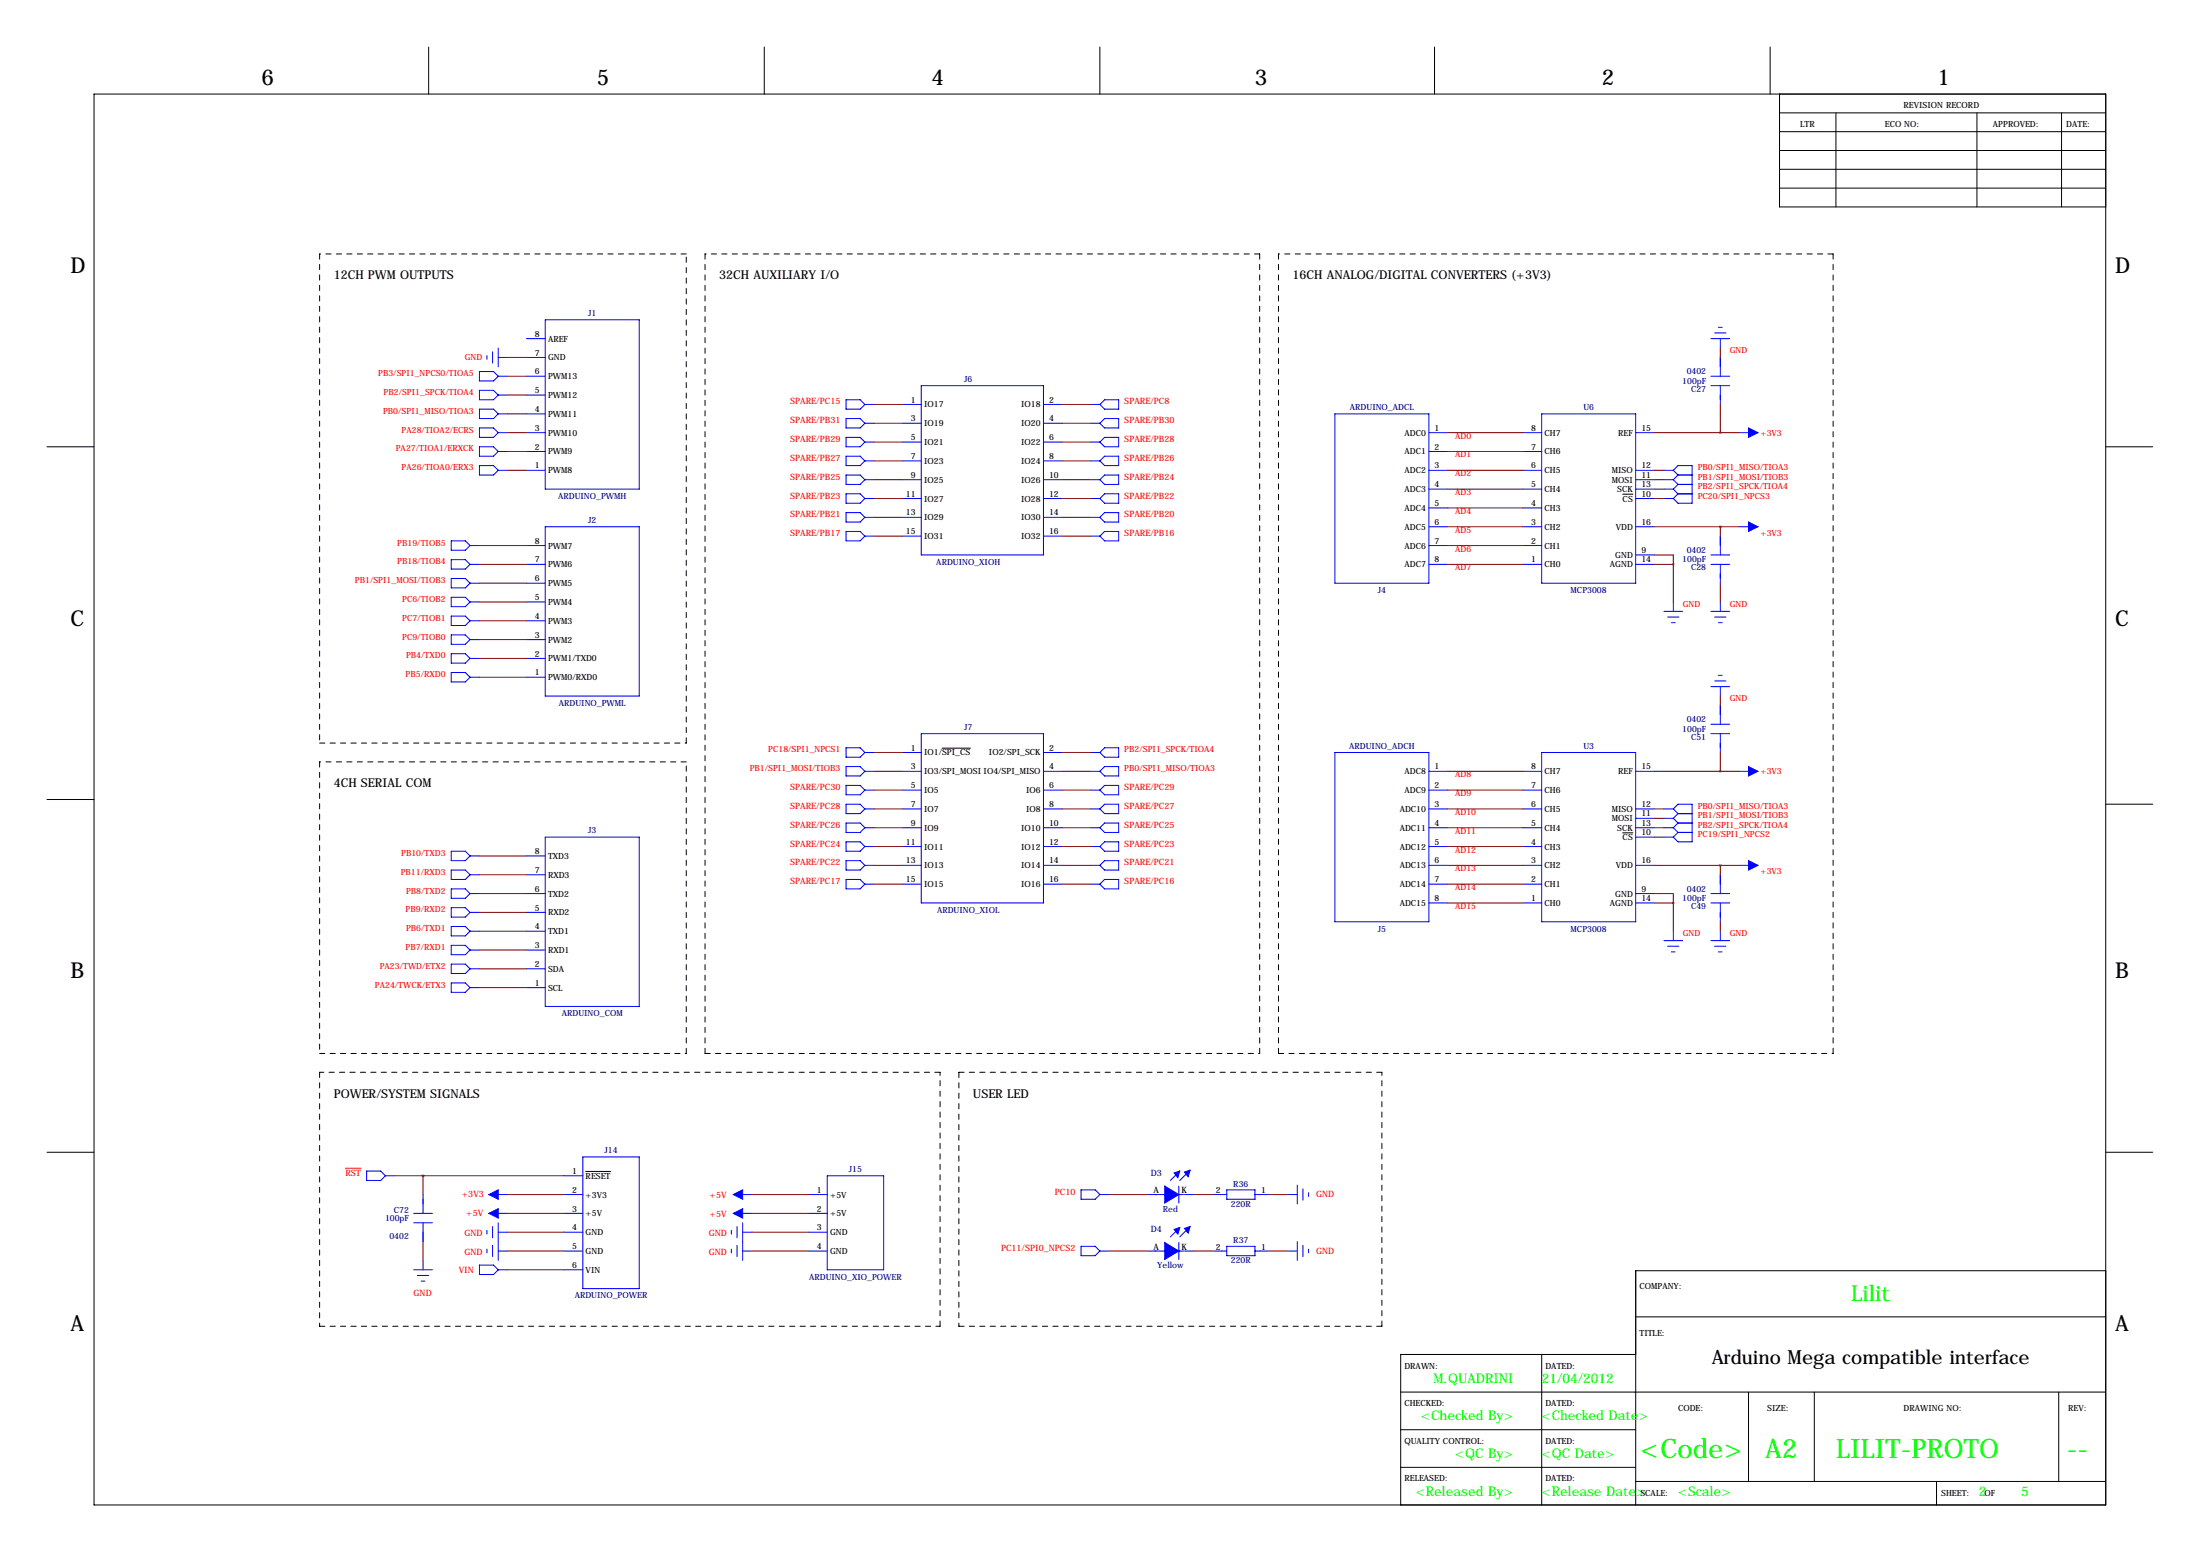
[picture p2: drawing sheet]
<svg xmlns="http://www.w3.org/2000/svg" width="594mm" height="419mm" viewBox="0 0 594 419" stroke-linecap="round" stroke-linejoin="round" font-family="sans-serif">
<g fill="none" stroke="#000" stroke-width=".27">
<path d="M115.8 12.7v12.7M206.5 12.7v12.7M297.2 12.7v12.7M387.6 12.7v12.7M478.3 12.7v12.7M25.4 25.4h543.6v381h-543.6zM480.8 25.4v30.5h88.2M480.8 30.5h88.2M480.8 35.6h88.2M496.1 30.5v25.4M534.2 30.5v25.4M557 30.5v25.4"/>
<path d="M480.8 40.6h88.2M480.8 45.7h88.2M480.8 50.8h88.2M12.7 120.6h12.7M438.4 133.5h2.8M569 120.6h12.7M12.7 215.9h12.7M254.6 202h7.6M569 217.2h12.7M438.4 224.9h2.8M12.7 311.1h12.7M158.2 316.3h6.8"/>
<path d="M569 311.1h12.7M442 355.6h127M569 343.2h-127v63.2M378.5 375.9h190.5M416.6 365.8v40.6M442 365.8h-63.5v40.6M472.4 375.9v24.1M490.2 375.9v24.1M556.3 375.9v24.1M378.5 386.1h63.5M378.5 396.2h63.5M442 400h127"/>
<path d="M523.2 400v6.4"/>
</g>
<g fill="none" stroke="#000" stroke-width=".27" stroke-dasharray="1.4 1.4">
<path d="M86.4 68.6v132.1M185.4 68.6h-99M190.5 68.6v215.9M340.4 68.6h-149.9M345.4 68.6v215.9M495.3 68.6h-149.9M86.4 200.7h99M86.4 205.7v78.8M185.4 200.7v-132.1M185.4 205.7h-99M86.4 284.5h99M86.4 289.6v68.5"/>
<path d="M185.4 284.5v-78.8M190.5 284.5h149.9M254 289.6h-167.6M259.1 289.6v68.5M340.4 284.5v-215.9M345.4 284.5h149.9M373.4 289.6h-114.3M495.3 284.5v-215.9M86.4 358.1h167.6M254 358.1v-68.5M259.1 358.1h114.3M373.4 358.1v-68.5"/>
</g>
<g fill="none" stroke="#00f" stroke-width=".27">
<path d="M131.6 96v1M133.1 95v3M134.6 96.5h2.6M134.6 94v5.1M142.2 91.4h5.1M142.2 96.5h5.1M147.3 86.4h25.4v45.7h-25.4zM462.3 91.4h5.1M463.3 89.9h3M464.3 88.4h1M464.8 91.4v2.6M464.8 96.5v5.1"/>
<path d="M129.5 100.3h3.8l1.3 1.3-1.3 1.3h-3.8zM129.5 105.4h3.8l1.3 1.3-1.3 1.2h-3.8zM129.5 110.5h3.8l1.3 1.3-1.3 1.2h-3.8zM129.5 115.6h3.8l1.3 1.2-1.3 1.3h-3.8zM134.6 101.6h2.6M134.6 106.7h2.6M134.6 111.8h2.6M134.6 116.8h2.6M142.2 101.6h5.1M142.2 106.7h5.1M142.2 111.8h5.1M142.2 116.8h5.1"/>
<path d="M228.6 107.9h3.8l1.3 1.3-1.3 1.3h-3.8zM228.6 113h3.8l1.3 1.3-1.3 1.3h-3.8zM228.6 118.1h3.8l1.3 1.3-1.3 1.2h-3.8zM233.7 109.2h2.5M233.7 114.3h2.5M233.7 119.4h2.5M243.8 109.2h5.1M243.8 114.3h5.1M243.8 119.4h5.1M248.9 104.1h33v45.8h-33zM281.9 109.2h5.1M281.9 114.3h5.1"/>
<path d="M281.9 119.4h5.1M294.6 109.2h2.6M294.6 114.3h2.6M294.6 119.4h2.6M297.2 109.2l1.2-1.3h3.9v2.6h-3.9zM297.2 114.3l1.2-1.3h3.9v2.6h-3.9zM298.4 118.1h3.9v2.5h-3.9l-1.2-1.2zM360.7 111.8h25.4v45.7h-25.4zM386.1 116.8h5.1M411.5 116.8h5.1M416.6 111.8h25.4v45.7h-25.4zM442 116.8h5"/>
<path d="M462.3 104.1h5.1M462.3 101.6h5.1M464.8 104.1v5.1M469.9 116.8h5.1M129.5 125.7h3.8l1.3 1.3-1.3 1.3h-3.8zM129.5 120.6h3.8l1.3 1.3-1.3 1.3h-3.8zM134.6 121.9h2.6M134.6 127h2.6M142.2 121.9h5.1M142.2 127h5.1M228.6 123.2h3.8l1.3 1.3-1.3 1.2h-3.8zM228.6 128.3h3.8l1.3 1.2-1.3 1.3h-3.8z"/>
<path d="M228.6 133.3h3.8l1.3 1.3-1.3 1.3h-3.8zM228.6 138.4h3.8l1.3 1.3-1.3 1.3h-3.8zM233.7 124.5h2.5M233.7 129.5h2.5M233.7 134.6h2.5M233.7 139.7h2.5M243.8 124.5h5.1M243.8 129.5h5.1M243.8 134.6h5.1M243.8 139.7h5.1M281.9 124.5h5.1M281.9 129.5h5.1"/>
<path d="M281.9 134.6h5.1M281.9 139.7h5.1M294.6 124.5h2.6M294.6 129.5h2.6M294.6 134.6h2.6M294.6 139.7h2.6M297.2 124.5l1.2-1.3h3.9v2.5h-3.9zM297.2 134.6l1.2-1.3h3.9v2.6h-3.9zM297.2 139.7l1.2-1.3h3.9v2.6h-3.9zM298.4 128.3h3.9v2.5h-3.9l-1.2-1.3zM386.1 132.1h5.1M386.1 121.9h5.1"/>
<path d="M386.1 127h5.1M386.1 137.2h5.1M411.5 132.1h5.1M411.5 121.9h5.1M411.5 127h5.1M411.5 137.2h5.1M442 129.5h5M442 134.6h5M442 132.1h5M442 127h5M449.6 129.5h2.5M449.6 134.6h2.5"/>
<path d="M449.6 132.1h2.5M449.6 127h2.5M452.1 127l1.3-1.3h3.8v10.2h-3.8l-1.3-1.3M452.1 127l1.3 1.3M452.1 129.5l1.3 1.3M452.1 132.1l1.3 1.2M453.4 128.3h3.8M453.4 130.8h3.8M453.4 128.3l-1.3 1.2M453.4 133.3h3.8M453.4 130.8l-1.3 1.3M453.4 133.3l-1.3 1.3"/>
<path d="M121.9 146.1h3.8l1.3 1.2-1.3 1.3h-3.8zM121.9 151.1h3.8l1.3 1.3-1.3 1.3h-3.8zM121.9 156.2h3.8l1.3 1.3-1.3 1.3h-3.8zM127 147.3h2.5M127 152.4h2.5M127 157.5h2.5M142.2 147.3h5.1M142.2 152.4h5.1M142.2 157.5h5.1M147.3 142.2h25.4v45.8h-25.4zM228.6 143.5h3.8l1.3 1.3-1.3 1.3h-3.8zM233.7 144.8h2.5"/>
<path d="M243.8 144.8h5.1M281.9 144.8h5.1M294.6 144.8h2.6M298.4 143.5h3.9v2.6h-3.9l-1.2-1.3zM386.1 142.2h5.1M386.1 147.3h5.1M386.1 152.4h5.1M411.5 142.2h5.1M411.5 147.3h5.1M411.5 152.4h5.1M442 149.9h5M442 142.2h5"/>
<path d="M442 152.4h5M462.3 149.9h5.1M462.3 152.4h5.1M464.8 144.8v5.1M464.8 152.4v5.1M469.9 142.2h5.1M121.9 161.3h3.8l1.3 1.3-1.3 1.2h-3.8zM121.9 166.4h3.8l1.3 1.2-1.3 1.3h-3.8zM121.9 171.4h3.8l1.3 1.3-1.3 1.3h-3.8zM121.9 176.5h3.8l1.3 1.3-1.3 1.3h-3.8zM127 162.6h2.5M127 167.6h2.5"/>
<path d="M127 172.7h2.5M127 177.8h2.5M142.2 162.6h5.1M142.2 167.6h5.1M142.2 172.7h5.1M142.2 177.8h5.1M449.6 165.1h5.1M450.6 166.6h3M451.6 168.1h1M452.1 162.6v2.5M462.3 165.1h5.1M463.3 166.6h3"/>
<path d="M464.3 168.1h1M464.8 162.6v2.5M121.9 181.6h3.8l1.3 1.3-1.3 1.2h-3.8zM127 182.9h2.5M142.2 182.9h5.1M248.9 198.1h33v45.7h-33zM462.3 198.1h5.1M462.3 195.6h5.1M462.3 185.4h5.1M463.3 183.9h3M464.3 182.4h1M464.8 185.4v2.6"/>
<path d="M464.8 190.5v5.1M464.8 198.1v5.1M228.6 201.9h3.8l1.3 1.3-1.3 1.3h-3.8zM228.6 207h3.8l1.3 1.3-1.3 1.2h-3.8zM228.6 212.1h3.8l1.3 1.3-1.3 1.2h-3.8zM228.6 217.2h3.8l1.3 1.2-1.3 1.3h-3.8zM233.7 203.2h2.5M233.7 208.3h2.5M233.7 213.4h2.5M233.7 218.4h2.5M243.8 203.2h5.1M243.8 208.3h5.1"/>
<path d="M243.8 213.4h5.1M243.8 218.4h5.1M281.9 203.2h5.1M281.9 208.3h5.1M281.9 213.4h5.1M281.9 218.4h5.1M294.6 203.2h2.6M294.6 208.3h2.6M294.6 213.4h2.6M294.6 218.4h2.6M297.2 203.2l1.2-1.3h3.9v2.6h-3.9zM297.2 213.4l1.2-1.3h3.9v2.5h-3.9z"/>
<path d="M298.4 207h3.9v2.5h-3.9l-1.2-1.2zM298.4 217.2h3.9v2.5h-3.9l-1.2-1.3zM360.7 203.2h25.4v45.7h-25.4zM386.1 208.3h5.1M386.1 213.4h5.1M386.1 218.4h5.1M411.5 208.3h5.1M411.5 213.4h5.1M411.5 218.4h5.1M416.6 203.2h25.4v45.7h-25.4zM442 208.3h5M442 218.4h5"/>
<path d="M449.6 218.4h2.5M452.1 218.4l1.3-1.2h3.8v10.1h-3.8l-1.3-1.2M452.1 218.4l1.3 1.3M453.4 219.7h3.8M453.4 219.7l-1.3 1.3M469.9 208.3h5.1M121.9 229.9h3.8l1.3 1.2-1.3 1.3h-3.8zM121.9 234.9h3.8l1.3 1.3-1.3 1.3h-3.8zM127 231.1h2.5M127 236.2h2.5M142.2 231.1h5.1M142.2 236.2h5.1"/>
<path d="M147.3 226.1h25.4v45.7h-25.4zM228.6 232.4h3.8l1.3 1.3-1.3 1.2h-3.8zM228.6 227.3h3.8l1.3 1.3-1.3 1.3h-3.8zM228.6 237.5h3.8l1.3 1.3-1.3 1.2h-3.8zM228.6 222.2h3.8l1.3 1.3-1.3 1.3h-3.8zM233.7 223.5h2.5M233.7 228.6h2.5M233.7 233.7h2.5M233.7 238.8h2.5M243.8 223.5h5.1M243.8 228.6h5.1M243.8 233.7h5.1"/>
<path d="M243.8 238.8h5.1M281.9 223.5h5.1M281.9 228.6h5.1M281.9 233.7h5.1M281.9 238.8h5.1M294.6 223.5h2.6M294.6 228.6h2.6M294.6 233.7h2.6M294.6 238.8h2.6M297.2 238.8l1.2-1.3h3.9v2.5h-3.9zM297.2 223.5l1.2-1.3h3.9v2.6h-3.9zM298.4 232.4h3.9v2.5h-3.9l-1.2-1.2z"/>
<path d="M298.4 227.3h3.9v2.6h-3.9l-1.2-1.3zM386.1 223.5h5.1M386.1 228.6h5.1M386.1 233.7h5.1M386.1 238.8h5.1M411.5 223.5h5.1M411.5 228.6h5.1M411.5 233.7h5.1M411.5 238.8h5.1M442 226.1h5M442 223.5h5M442 233.7h5"/>
<path d="M442 221h5M449.6 226.1h2.5M449.6 223.5h2.5M449.6 221h2.5M452.1 221l1.3 1.2M452.1 223.5l1.3 1.3M453.4 222.2h3.8M453.4 224.8h3.8M453.4 222.2l-1.3 1.3M453.4 224.8l-1.3 1.3M464.8 236.2v5.1M469.9 233.7h5.1"/>
<path d="M121.9 240h3.8l1.3 1.3-1.3 1.3h-3.8zM121.9 245.1h3.8l1.3 1.3-1.3 1.2h-3.8zM121.9 250.2h3.8l1.3 1.3-1.3 1.2h-3.8zM121.9 255.3h3.8l1.3 1.2-1.3 1.3h-3.8zM127 241.3h2.5M127 246.4h2.5M127 251.5h2.5M127 256.5h2.5M142.2 241.3h5.1M142.2 246.4h5.1M142.2 251.5h5.1M142.2 256.5h5.1"/>
<path d="M386.1 243.8h5.1M411.5 243.8h5.1M442 241.3h5M442 243.8h5M449.6 254h5.1M450.6 255.5h3M451.6 257h1M452.1 251.5v2.5M462.3 241.3h5.1M462.3 243.8h5.1M462.3 254h5.1M463.3 255.5h3"/>
<path d="M464.3 257h1M464.8 243.8v5.1M464.8 251.5v2.5M121.9 260.4h3.8l1.3 1.2-1.3 1.3h-3.8zM121.9 265.4h3.8l1.3 1.3-1.3 1.3h-3.8zM127 261.6h2.5M127 266.7h2.5M142.2 261.6h5.1M142.2 266.7h5.1M99.1 316.2h3.8l1.2 1.3-1.2 1.3h-3.8zM104.1 317.5h2.6M152.4 317.5h5.1"/>
<path d="M157.5 312.4h15.2v35.6h-15.2zM223.5 317.5h15.3v25.4h-15.3zM318.8 316.2l-2.6 2.6M321.3 316.2l-2.5 2.6M111.8 327.7h5M111.8 330.2h5M114.3 322.6v5.1M114.3 330.2v5.1M131.6 332.2v1M131.6 337.3v1M132.1 322.6h5.1M132.1 327.7h5.1"/>
<path d="M133.1 331.2v3.1M133.1 336.3v3M134.6 332.7h2.6M134.6 337.8h2.6M134.6 330.2v10.2M152.4 322.6h5.1M152.4 327.7h5.1M152.4 332.7h5.1M152.4 337.8h5.1M197.6 332.2v1M197.6 337.3v1M198.1 322.6h5.1"/>
<path d="M198.1 327.7h5.1M199.1 331.2v3.1M199.1 336.3v3M200.7 332.7h2.5M200.7 337.8h2.5M200.7 330.2v10.2M218.4 322.6h5.1M218.4 327.7h5.1M218.4 332.7h5.1M218.4 337.8h5.1M292.1 336.5h3.8l1.3 1.3-1.3 1.3h-3.8zM292.1 321.3h3.8l1.3 1.3-1.3 1.2h-3.8z"/>
<path d="M297.2 322.6h2.5M297.2 337.8h2.5M309.9 322.6h9.9M309.9 337.8h9.9M318.5 320.3v4.6M318.5 335.5v4.6M318.8 331.5l-2.6 2.5M320 322.6h2.6M320 337.8h2.6M321.3 331.5l-2.5 2.5M327.7 322.6h3.8M327.7 337.8h3.8"/>
<path d="M331.5 321.3h7.6v2.5h-7.6zM331.5 336.5h7.6v2.6h-7.6zM339.1 322.6h3.8M339.1 337.8h3.8M348 322.6h2.5M348 337.8h2.5M350.5 320v5.1M350.5 335.3v5.1M352 321.1v3M352 336.3v3M353.6 322.1v1M353.6 337.3v1"/>
<path d="M111.8 342.9h5M112.8 344.4h3M113.8 345.9h1M114.3 340.4v2.5M129.5 341.6h3.8l1.3 1.3-1.3 1.3h-3.8zM134.6 342.9h2.6M152.4 342.9h5.1"/>
</g>
<g fill="#00f" stroke="#00f" stroke-width=".27">
<path d="M314.7 322.6h3.8l-3.8 2.3z"/>
<path d="M314.7 320.3l3.8 2.3h-3.8z"/>
<path d="M317.2 316.7l1.6-.5-.5 1.8z"/>
<path d="M320 316.5l1.6-.5-.5 1.8z"/>
<path d="M314.7 337.8h3.8l-3.8 2.3z"/>
<path d="M314.7 335.5l3.8 2.3h-3.8z"/>
<path d="M317.2 332l1.6-.5-.5 1.7z"/>
<path d="M320 331.7l1.6-.5-.5 1.8z"/>
<path d="M472.4 141l2.6 1.2-2.6 1.3z"/>
<path d="M472.4 115.6l2.6 1.2-2.6 1.3z"/>
<path d="M472.4 232.4l2.6 1.3-2.6 1.2z"/>
<path d="M472.4 207l2.6 1.3-2.6 1.2z"/>
<path d="M132.1 322.6l2.5-1.3v2.5z"/>
<path d="M132.1 327.7l2.5-1.3v2.5z"/>
<path d="M198.1 322.6l2.6-1.3v2.5z"/>
<path d="M198.1 327.7l2.6-1.3v2.5z"/>
</g>
<path d="M93.3 315.5h4.2" fill="none" stroke="#f00" stroke-width=".27"/>
<g fill="none" stroke="#800000" stroke-width=".27">
<path d="M137.2 96.5h5M464.8 94v2.5M137.2 116.8h5M137.2 111.8h5M137.2 106.7h5M137.2 101.6h5M236.2 109.2h7.6M236.2 114.3h7.6M236.2 119.4h7.6M287 109.2h7.6M287 114.3h7.6M287 119.4h7.6"/>
<path d="M391.2 116.8h20.3M447 116.8h22.9M464.8 109.2v7.6M137.2 127h5M137.2 121.9h5M236.2 129.5h7.6M236.2 134.6h7.6M236.2 124.5h7.6M236.2 139.7h7.6M287 129.5h7.6M287 134.6h7.6M287 124.5h7.6"/>
<path d="M287 139.7h7.6M391.2 127h20.3M391.2 121.9h20.3M391.2 132.1h20.3M391.2 137.2h20.3M447 127h2.6M447 129.5h2.6M447 132.1h2.6M447 134.6h2.6M129.5 157.5h12.7M129.5 152.4h12.7M129.5 147.3h12.7"/>
<path d="M236.2 144.8h7.6M287 144.8h7.6M391.2 152.4h20.3M391.2 147.3h20.3M391.2 142.2h20.3M447 149.9h5.1v2.5M447 152.4h5.1M447 142.2h22.9M452.1 152.4v10.2M464.8 142.2v2.6M464.8 157.5v5.1M129.5 177.8h12.7"/>
<path d="M129.5 172.7h12.7M129.5 167.6h12.7M129.5 162.6h12.7M129.5 182.9h12.7M464.8 188v2.5M236.2 203.2h7.6M236.2 208.3h7.6M236.2 218.4h7.6M236.2 213.4h7.6M287 203.2h7.6M287 208.3h7.6M287 218.4h7.6"/>
<path d="M287 213.4h7.6M391.2 208.3h20.3M391.2 218.4h20.3M391.2 213.4h20.3M447 208.3h22.9M447 218.4h2.6M464.8 203.2v5.1M129.5 231.1h12.7M129.5 236.2h12.7M236.2 233.7h7.6M236.2 223.5h7.6M236.2 228.6h7.6"/>
<path d="M236.2 238.8h7.6M287 233.7h7.6M287 223.5h7.6M287 228.6h7.6M287 238.8h7.6M391.2 233.7h20.3M391.2 223.5h20.3M391.2 228.6h20.3M391.2 238.8h20.3M447 233.7h22.9M447 221h2.6M447 223.5h2.6"/>
<path d="M447 226.1h2.6M464.8 233.7v2.5M129.5 241.3h12.7M129.5 246.4h12.7M129.5 251.5h12.7M129.5 256.5h12.7M391.2 243.8h20.3M447 241.3h5.1v2.5M447 243.8h5.1M452.1 243.8v7.7M464.8 248.9v2.6M129.5 261.6h12.7"/>
<path d="M129.5 266.7h12.7M106.7 317.5h45.7M114.3 317.5v5.1M114.3 335.3v5.1M137.2 322.6h15.2M137.2 327.7h15.2M137.2 332.7h15.2M137.2 337.8h15.2M203.2 322.6h15.2M203.2 327.7h15.2M203.2 332.7h15.2M203.2 337.8h15.2"/>
<path d="M299.7 322.6h10.2M299.7 337.8h10.2M322.6 322.6h5.1M322.6 337.8h5.1M342.9 322.6h5.1M342.9 337.8h5.1M137.2 342.9h15.2"/>
</g>
<g font-size="7.3" fill="#0f0">
<text x="443.3" y="393.7">&lt;Code&gt;</text>
<text x="477" y="393.7">A2</text>
<text x="496.1" y="393.7">LILIT-PROTO</text>
<text x="558.4" y="393.7">--</text>
</g>
<g font-size="5.9">
<text x="70.6" y="22.9">6</text>
<text x="161.3" y="22.9">5</text>
<text x="251.7" y="22.9">4</text>
<text x="339.1" y="22.9">3</text>
<text x="432.8" y="22.9">2</text>
<text x="523.5" y="22.9">1</text>
<text x="19" y="73.7">D</text>
<text x="571.5" y="73.7">D</text>
<text x="19" y="168.9">C</text>
<text x="571.5" y="168.9">C</text>
<text x="19" y="264.2">B</text>
<text x="571.5" y="264.2">B</text>
<text x="19" y="359.4">A</text>
<text x="571.5" y="359.4">A</text>
</g>
<text font-size="5.9" fill="#0f0" x="500.2" y="351.3">Lilit</text>
<text font-size="5.3" x="462.5" y="368.3">Arduino Mega compatible interface</text>
<g font-size="3.6" fill="#0f0">
<text x="387.3" y="373.4">M.QUADRINI</text>
<text x="416.6" y="373.4">21/04/2012</text>
<text x="384" y="383.5">&lt;Checked By&gt;</text>
<text x="416.6" y="383.5">&lt;Checked Date&gt;</text>
<text x="393.1" y="393.7">&lt;QC By&gt;</text>
<text x="416.6" y="393.7">&lt;QC Date&gt;</text>
<text x="382.5" y="403.9">&lt;Released By&gt;</text>
<text x="416.6" y="403.9">&lt;Release Date&gt;</text>
<text x="453.4" y="403.9">&lt;Scale&gt;</text>
<text x="534.7" y="403.9">2</text>
<text x="546.1" y="403.9">5</text>
</g>
<g font-size="3.3">
<text x="90.2" y="75.4">12CH PWM OUTPUTS</text>
<text x="194.3" y="75.4">32CH AUXILIARY I/O</text>
<text x="349.3" y="75.4">16CH ANALOG/DIGITAL CONVERTERS (+3V3)</text>
<text x="90.2" y="212.6">4CH SERIAL COM</text>
<text x="90.2" y="296.4">POWER/SYSTEM SIGNALS</text>
<text x="262.9" y="296.4">USER LED</text>
</g>
<g font-size="2.4" fill="#f00">
<text x="213.5" y="109.2">SPARE/PC15</text>
<text x="303.8" y="109.2">SPARE/PC8</text>
<text x="213.5" y="114.3">SPARE/PB31</text>
<text x="213.5" y="119.4">SPARE/PB29</text>
<text x="303.8" y="114.3">SPARE/PB30</text>
<text x="303.8" y="119.4">SPARE/PB28</text>
<text x="213.5" y="124.5">SPARE/PB27</text>
<text x="303.8" y="124.5">SPARE/PB26</text>
<text x="213.5" y="129.5">SPARE/PB25</text>
<text x="303.8" y="129.5">SPARE/PB24</text>
<text x="213.5" y="134.6">SPARE/PB23</text>
<text x="303.8" y="134.6">SPARE/PB22</text>
<text x="213.5" y="139.7">SPARE/PB21</text>
<text x="303.8" y="139.7">SPARE/PB20</text>
<text x="213.5" y="144.8">SPARE/PB17</text>
<text x="303.8" y="144.8">SPARE/PB16</text>
<text x="213.5" y="213.4">SPARE/PC30</text>
<text x="303.8" y="213.4">SPARE/PC29</text>
<text x="213.5" y="218.4">SPARE/PC28</text>
<text x="303.8" y="218.4">SPARE/PC27</text>
<text x="213.5" y="223.5">SPARE/PC26</text>
<text x="303.8" y="223.5">SPARE/PC25</text>
<text x="213.5" y="228.6">SPARE/PC24</text>
<text x="213.5" y="233.7">SPARE/PC22</text>
<text x="303.8" y="228.6">SPARE/PC23</text>
<text x="303.8" y="233.7">SPARE/PC21</text>
<text x="213.5" y="238.8">SPARE/PC17</text>
<text x="303.8" y="238.8">SPARE/PC16</text>
<text x="93.3" y="317.5">RST</text>
<text x="124.8" y="323.3">+3V3</text>
<text x="191.7" y="323.6">+5V</text>
<text x="285" y="322.6">PC10</text>
<text x="355.6" y="323.3">GND</text>
<text x="126" y="328.4">+5V</text>
<text x="191.7" y="328.7">+5V</text>
<text x="125.5" y="333.8">GND</text>
<text x="191.5" y="333.8">GND</text>
<text x="125.5" y="338.8">GND</text>
<text x="191.5" y="338.8">GND</text>
<text x="270.5" y="337.8">PC11/SPI0_NPCS2</text>
<text x="355.6" y="338.6">GND</text>
<text x="123.9" y="343.7">VIN</text>
<text x="111.8" y="350">GND</text>
</g>
<g font-size="2.4" fill="#000080">
<text x="310.9" y="317.5">D3</text>
<text x="310.9" y="332.7">D4</text>
</g>
<g font-size="2.4">
<text x="311.7" y="322.2">A</text>
<text x="319.3" y="322.2">K</text>
<text x="311.7" y="337.5">A</text>
<text x="319.3" y="337.5">K</text>
</g>
<g font-size="2.3">
<text x="514.4" y="29.2">REVISION RECORD</text>
<text x="486.4" y="34.3">LTR</text>
<text x="509.3" y="34.3">ECO NO:</text>
<text x="538.5" y="34.3">APPROVED:</text>
<text x="558.3" y="34.3">DATE:</text>
<text x="144.5" y="90.9">8</text>
<text x="148.1" y="92.2">AREF</text>
<text x="144.5" y="96">7</text>
<text x="144.5" y="101.1">6</text>
<text x="148.1" y="97.3">GND</text>
<text x="144.5" y="106.2">5</text>
<text x="148.1" y="102.4">PWM13</text>
<text x="148.1" y="107.5">PWM12</text>
<text x="144.5" y="111.3">4</text>
<text x="148.1" y="112.6">PWM11</text>
<text x="246.1" y="108.7">1</text>
<text x="246.1" y="113.8">3</text>
<text x="249.7" y="110">IO17</text>
<text x="275.9" y="110">IO18</text>
<text x="283.5" y="108.7">2</text>
<text x="283.5" y="113.8">4</text>
<text x="144.5" y="116.3">3</text>
<text x="148.1" y="117.6">PWM10</text>
<text x="246.1" y="118.9">5</text>
<text x="249.7" y="115.1">IO19</text>
<text x="275.9" y="115.1">IO20</text>
<text x="283.5" y="118.9">6</text>
<text x="379.5" y="117.6">ADC0</text>
<text x="387.6" y="116.3">1</text>
<text x="413.7" y="116.3">8</text>
<text x="417.3" y="117.6">CH7</text>
<text x="437.2" y="117.6">REF</text>
<text x="443.5" y="116.3">15</text>
<text x="144.5" y="121.4">2</text>
<text x="148.1" y="122.7">PWM9</text>
<text x="246.1" y="124">7</text>
<text x="249.7" y="120.2">IO21</text>
<text x="249.7" y="125.3">IO23</text>
<text x="275.9" y="120.2">IO22</text>
<text x="275.9" y="125.3">IO24</text>
<text x="283.5" y="124">8</text>
<text x="379.5" y="122.7">ADC1</text>
<text x="387.6" y="121.4">2</text>
<text x="413.7" y="121.4">7</text>
<text x="417.3" y="122.7">CH6</text>
<text x="144.5" y="126.5">1</text>
<text x="148.1" y="127.8">PWM8</text>
<text x="246.1" y="129">9</text>
<text x="249.7" y="130.3">IO25</text>
<text x="275.9" y="130.3">IO26</text>
<text x="283.5" y="129">10</text>
<text x="379.5" y="127.8">ADC2</text>
<text x="387.6" y="131.6">4</text>
<text x="387.6" y="126.5">3</text>
<text x="413.7" y="126.5">6</text>
<text x="413.7" y="131.6">5</text>
<text x="417.3" y="127.8">CH5</text>
<text x="435.5" y="127.8">MISO</text>
<text x="435.5" y="130.3">MOSI</text>
<text x="443.5" y="126.5">12</text>
<text x="443.5" y="129">11</text>
<text x="443.5" y="131.6">13</text>
<text x="244.8" y="134.1">11</text>
<text x="249.7" y="135.4">IO27</text>
<text x="275.9" y="135.4">IO28</text>
<text x="283.5" y="134.1">12</text>
<text x="379.5" y="138">ADC4</text>
<text x="379.5" y="132.9">ADC3</text>
<text x="387.6" y="136.7">5</text>
<text x="413.7" y="136.7">4</text>
<text x="417.3" y="132.9">CH4</text>
<text x="417.3" y="138">CH3</text>
<text x="437" y="132.9">SCK</text>
<text x="438.4" y="135.4">CS</text>
<text x="443.5" y="134.1">10</text>
<text x="244.8" y="139.2">13</text>
<text x="249.7" y="140.5">IO29</text>
<text x="275.9" y="140.5">IO30</text>
<text x="283.5" y="139.2">14</text>
<text x="379.5" y="143">ADC5</text>
<text x="387.6" y="141.7">6</text>
<text x="413.7" y="141.7">3</text>
<text x="417.3" y="143">CH2</text>
<text x="436.6" y="143">VDD</text>
<text x="443.5" y="141.7">16</text>
<text x="144.5" y="146.8">8</text>
<text x="148.1" y="148.1">PWM7</text>
<text x="244.8" y="144.3">15</text>
<text x="249.7" y="145.6">IO31</text>
<text x="275.9" y="145.6">IO32</text>
<text x="283.5" y="144.3">16</text>
<text x="379.5" y="148.1">ADC6</text>
<text x="387.6" y="146.8">7</text>
<text x="413.7" y="146.8">2</text>
<text x="417.3" y="148.1">CH1</text>
<text x="443.5" y="149.4">9</text>
<text x="144.5" y="151.9">7</text>
<text x="148.1" y="153.2">PWM6</text>
<text x="379.5" y="153.2">ADC7</text>
<text x="387.6" y="151.9">8</text>
<text x="413.7" y="151.9">1</text>
<text x="417.3" y="153.2">CH0</text>
<text x="435" y="153.2">AGND</text>
<text x="436.5" y="150.7">GND</text>
<text x="443.5" y="151.9">14</text>
<text x="144.5" y="157">6</text>
<text x="148.1" y="158.3">PWM5</text>
<text x="144.5" y="162.1">5</text>
<text x="144.5" y="167.1">4</text>
<text x="148.1" y="163.4">PWM4</text>
<text x="144.5" y="172.2">3</text>
<text x="148.1" y="168.4">PWM3</text>
<text x="148.1" y="173.5">PWM2</text>
<text x="144.5" y="177.3">2</text>
<text x="148.1" y="178.6">PWM1/TXD0</text>
<text x="144.5" y="182.4">1</text>
<text x="148.1" y="183.7">PWM0/RXD0</text>
<text x="246.1" y="202.7">1</text>
<text x="283.5" y="202.7">2</text>
<text x="246.1" y="207.8">3</text>
<text x="249.7" y="204">IO1/SPI_CS</text>
<text x="249.7" y="209.1">IO3/SPI_MOSI IO4/SPI_MISO</text>
<text x="267.2" y="204">IO2/SPI_SCK</text>
<text x="283.5" y="207.8">4</text>
<text x="379.5" y="209.1">ADC8</text>
<text x="387.6" y="207.8">1</text>
<text x="413.7" y="207.8">8</text>
<text x="417.3" y="209.1">CH7</text>
<text x="437.2" y="209.1">REF</text>
<text x="443.5" y="207.8">15</text>
<text x="246.1" y="212.9">5</text>
<text x="249.7" y="214.2">IO5</text>
<text x="277.2" y="214.2">IO6</text>
<text x="283.5" y="212.9">6</text>
<text x="379.5" y="214.2">ADC9</text>
<text x="387.6" y="212.9">2</text>
<text x="413.7" y="212.9">7</text>
<text x="417.3" y="214.2">CH6</text>
<text x="246.1" y="217.9">7</text>
<text x="249.7" y="219.2">IO7</text>
<text x="277.2" y="219.2">IO8</text>
<text x="283.5" y="217.9">8</text>
<text x="378.2" y="219.2">ADC10</text>
<text x="387.6" y="217.9">3</text>
<text x="413.7" y="217.9">6</text>
<text x="417.3" y="219.2">CH5</text>
<text x="435.5" y="219.2">MISO</text>
<text x="435.5" y="221.8">MOSI</text>
<text x="443.5" y="217.9">12</text>
<text x="443.5" y="220.5">11</text>
<text x="246.1" y="223">9</text>
<text x="249.7" y="224.3">IO9</text>
<text x="275.9" y="224.3">IO10</text>
<text x="283.5" y="223">10</text>
<text x="378.2" y="224.3">ADC11</text>
<text x="387.6" y="223">4</text>
<text x="413.7" y="223">5</text>
<text x="417.3" y="224.3">CH4</text>
<text x="437" y="224.3">SCK</text>
<text x="438.4" y="226.9">CS</text>
<text x="443.5" y="223">13</text>
<text x="443.5" y="225.6">10</text>
<text x="144.5" y="230.6">8</text>
<text x="148.1" y="231.9">TXD3</text>
<text x="244.8" y="228.1">11</text>
<text x="244.8" y="233.2">13</text>
<text x="249.7" y="229.4">IO11</text>
<text x="275.9" y="229.4">IO12</text>
<text x="283.5" y="228.1">12</text>
<text x="283.5" y="233.2">14</text>
<text x="378.2" y="229.4">ADC12</text>
<text x="387.6" y="233.2">6</text>
<text x="387.6" y="228.1">5</text>
<text x="413.7" y="228.1">4</text>
<text x="413.7" y="233.2">3</text>
<text x="417.3" y="229.4">CH3</text>
<text x="443.5" y="233.2">16</text>
<text x="144.5" y="235.7">7</text>
<text x="148.1" y="237">RXD3</text>
<text x="244.8" y="238.3">15</text>
<text x="249.7" y="234.5">IO13</text>
<text x="249.7" y="239.6">IO15</text>
<text x="275.9" y="234.5">IO14</text>
<text x="275.9" y="239.6">IO16</text>
<text x="283.5" y="238.3">16</text>
<text x="378.2" y="239.6">ADC14</text>
<text x="378.2" y="234.5">ADC13</text>
<text x="387.6" y="238.3">7</text>
<text x="413.7" y="238.3">2</text>
<text x="417.3" y="234.5">CH2</text>
<text x="417.3" y="239.6">CH1</text>
<text x="436.6" y="234.5">VDD</text>
<text x="144.5" y="240.8">6</text>
<text x="144.5" y="245.9">5</text>
<text x="148.1" y="242.1">TXD2</text>
<text x="378.2" y="244.6">ADC15</text>
<text x="387.6" y="243.3">8</text>
<text x="413.7" y="243.3">1</text>
<text x="417.3" y="244.6">CH0</text>
<text x="435" y="244.6">AGND</text>
<text x="436.5" y="242.1">GND</text>
<text x="443.5" y="240.8">9</text>
<text x="443.5" y="243.3">14</text>
<text x="144.5" y="251">4</text>
<text x="148.1" y="247.2">RXD2</text>
<text x="144.5" y="256">3</text>
<text x="148.1" y="252.3">TXD1</text>
<text x="148.1" y="257.3">RXD1</text>
<text x="144.5" y="261.1">2</text>
<text x="148.1" y="262.4">SDA</text>
<text x="144.5" y="266.2">1</text>
<text x="148.1" y="267.5">SCL</text>
<text x="154.6" y="317">1</text>
<text x="154.6" y="322.1">2</text>
<text x="158.2" y="318.3">RESET</text>
<text x="158.2" y="323.4">+3V3</text>
<text x="220.7" y="322.1">1</text>
<text x="224.3" y="323.4">+5V</text>
<text x="328.5" y="322.2">2</text>
<text x="340.7" y="322.2">1</text>
<text x="154.6" y="327.2">3</text>
<text x="158.2" y="328.5">+5V</text>
<text x="220.7" y="327.2">2</text>
<text x="224.3" y="328.5">+5V</text>
<text x="154.6" y="332.2">4</text>
<text x="158.2" y="333.5">GND</text>
<text x="220.7" y="332.2">3</text>
<text x="224.3" y="333.5">GND</text>
<text x="154.6" y="337.3">5</text>
<text x="158.2" y="338.6">GND</text>
<text x="220.7" y="337.3">4</text>
<text x="224.3" y="338.6">GND</text>
<text x="328.5" y="337.4">2</text>
<text x="340.7" y="337.4">1</text>
<text x="154.6" y="342.4">6</text>
<text x="158.2" y="343.7">VIN</text>
<text x="443" y="348">COMPANY:</text>
<text x="443" y="360.7">TITLE:</text>
<text x="379.5" y="369.6">DRAWN:</text>
<text x="417.6" y="369.6">DATED:</text>
<text x="379.5" y="379.7">CHECKED:</text>
<text x="417.6" y="379.7">DATED:</text>
<text x="453.4" y="381">CODE:</text>
<text x="477.5" y="381">SIZE:</text>
<text x="514.4" y="381">DRAWING NO:</text>
<text x="558.8" y="381">REV:</text>
<text x="379.5" y="389.9">QUALITY CONTROL:</text>
<text x="417.6" y="389.9">DATED:</text>
<text x="379.5" y="400">RELEASED:</text>
<text x="417.6" y="400">DATED:</text>
<text x="443.2" y="403.9">SCALE:</text>
<text x="524.5" y="403.9">SHEET:</text>
<text x="536.2" y="403.9">OF</text>
</g>
<g font-size="2.3" fill="#000080">
<text x="158.9" y="85.3">J1</text>
<text x="455.7" y="101.1">0402</text>
<text x="260.5" y="103.1">J6</text>
<text x="454.6" y="103.6">100pF</text>
<text x="456.9" y="105.8">C27</text>
<text x="364.7" y="110.7">ARDUINO_ADCL</text>
<text x="427.8" y="110.7">U6</text>
<text x="150.8" y="134.7">ARDUINO_PWMH</text>
<text x="158.9" y="141.2">J2</text>
<text x="455.7" y="149.4">0402</text>
<text x="253" y="152.5">ARDUINO_XIOH</text>
<text x="454.6" y="151.9">100pF</text>
<text x="456.9" y="154">C28</text>
<text x="372.3" y="160.1">J4</text>
<text x="424.4" y="160.1">MCP3008</text>
<text x="151" y="190.6">ARDUINO_PWML</text>
<text x="260.5" y="197.1">J7</text>
<text x="454.6" y="197.6">100pF</text>
<text x="455.7" y="195.1">0402</text>
<text x="364.6" y="202.2">ARDUINO_ADCH</text>
<text x="427.8" y="202.2">U3</text>
<text x="456.9" y="199.7">C51</text>
<text x="158.9" y="225">J3</text>
<text x="454.6" y="243.3">100pF</text>
<text x="455.7" y="240.8">0402</text>
<text x="456.9" y="245.5">C49</text>
<text x="253.2" y="246.5">ARDUINO_XIOL</text>
<text x="372.3" y="251.5">J5</text>
<text x="424.4" y="251.5">MCP3008</text>
<text x="151.8" y="274.4">ARDUINO_COM</text>
<text x="163.3" y="311.4">J14</text>
<text x="229.4" y="316.5">J15</text>
<text x="333.2" y="320.5">R36</text>
<text x="104" y="329.8">100pF</text>
<text x="106.4" y="327.7">C72</text>
<text x="314.2" y="327.2">Red</text>
<text x="332.6" y="325.9">220R</text>
<text x="105.2" y="334.6">0402</text>
<text x="333.2" y="335.8">R37</text>
<text x="332.6" y="341.2">220R</text>
<text x="218.6" y="345.5">ARDUINO_XIO_POWER</text>
<text x="312.7" y="342.5">Yellow</text>
<text x="155.3" y="350.6">ARDUINO_POWER</text>
</g>
<g font-size="2.3" fill="#f00">
<text x="467.4" y="95.3">GND</text>
<text x="102.2" y="101.6">PB3/SPI1_NPCS0/TIOA5</text>
<text x="125.6" y="97.1">GND</text>
<text x="103.6" y="106.7">PB2/SPI1_SPCK/TIOA4</text>
<text x="103.5" y="111.8">PB0/SPI1_MISO/TIOA3</text>
<text x="108.5" y="116.8">PA28/TIOA2/ECRS</text>
<text x="393.2" y="118.5">AD0</text>
<text x="475.6" y="117.6">+3V3</text>
<text x="106.9" y="121.9">PA27/TIOA1/ERXCK</text>
<text x="393.2" y="123.5">AD1</text>
<text x="108.5" y="127">PA26/TIOA0/ERX3</text>
<text x="393.2" y="128.6">AD2</text>
<text x="458.7" y="127">PB0/SPI1_MISO/TIOA3</text>
<text x="458.7" y="129.5">PB1/SPI1_MOSI/TIOB3</text>
<text x="393.2" y="133.7">AD3</text>
<text x="458.7" y="132.1">PB2/SPI1_SPCK/TIOA4</text>
<text x="458.7" y="134.6">PC20/SPI1_NPCS3</text>
<text x="393.2" y="138.8">AD4</text>
<text x="393.2" y="143.9">AD5</text>
<text x="107.4" y="147.3">PB19/TIOB5</text>
<text x="393.2" y="148.9">AD6</text>
<text x="475.6" y="144.6">+3V3</text>
<text x="107.4" y="152.4">PB18/TIOB4</text>
<text x="393.2" y="154">AD7</text>
<text x="95.9" y="157.5">PB1/SPI1_MOSI/TIOB3</text>
<text x="108.7" y="167.6">PC7/TIOB1</text>
<text x="108.7" y="162.6">PC6/TIOB2</text>
<text x="454.7" y="163.8">GND</text>
<text x="467.4" y="163.8">GND</text>
<text x="108.7" y="172.7">PC9/TIOB0</text>
<text x="109.7" y="177.8">PB4/TXD0</text>
<text x="109.6" y="182.9">PB5/RXD0</text>
<text x="467.4" y="189.2">GND</text>
<text x="207.6" y="203.2">PC18/SPI1_NPCS1</text>
<text x="303.8" y="203.2">PB2/SPI1_SPCK/TIOA4</text>
<text x="202.6" y="208.3">PB1/SPI1_MOSI/TIOB3</text>
<text x="303.8" y="208.3">PB0/SPI1_MISO/TIOA3</text>
<text x="393.2" y="209.9">AD8</text>
<text x="475.6" y="209">+3V3</text>
<text x="393.2" y="215">AD9</text>
<text x="393.2" y="220.1">AD10</text>
<text x="458.7" y="218.4">PB0/SPI1_MISO/TIOA3</text>
<text x="458.7" y="221">PB1/SPI1_MOSI/TIOB3</text>
<text x="393.2" y="225.1">AD11</text>
<text x="458.7" y="223.5">PB2/SPI1_SPCK/TIOA4</text>
<text x="458.7" y="226.1">PC19/SPI1_NPCS2</text>
<text x="108.4" y="231.1">PB10/TXD3</text>
<text x="393.2" y="230.2">AD12</text>
<text x="108.3" y="236.2">PB11/RXD3</text>
<text x="393.2" y="235.3">AD13</text>
<text x="475.6" y="236.1">+3V3</text>
<text x="109.7" y="241.3">PB8/TXD2</text>
<text x="393.2" y="240.4">AD14</text>
<text x="393.2" y="245.5">AD15</text>
<text x="109.6" y="246.4">PB9/RXD2</text>
<text x="109.7" y="251.5">PB6/TXD1</text>
<text x="109.6" y="256.5">PB7/RXD1</text>
<text x="454.7" y="252.7">GND</text>
<text x="467.4" y="252.7">GND</text>
<text x="102.6" y="261.6">PA23/TWD/ETX2</text>
<text x="101.3" y="266.7">PA24/TWCK/ETX3</text>
</g>
</svg>
